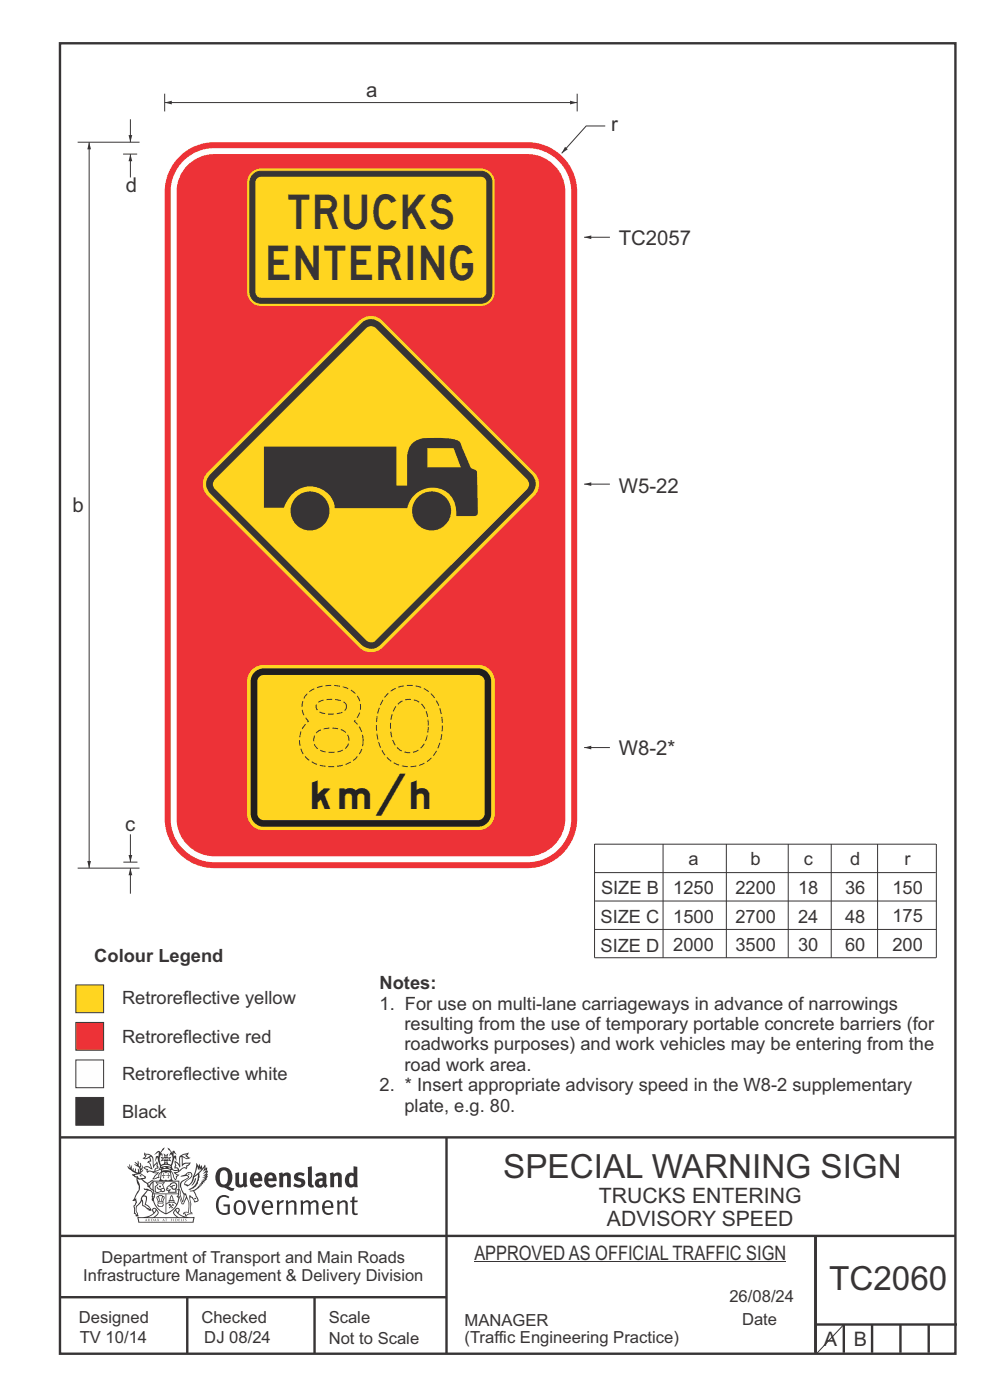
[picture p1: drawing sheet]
<svg xmlns="http://www.w3.org/2000/svg" width="210mm" height="297mm" viewBox="0 0 210 297" stroke-linecap="round" stroke-linejoin="round" font-family="sans-serif">
<g fill="none" stroke="#373435" stroke-width=".51">
<path d="M12.7 9.2h190v278h-190zM12.7 241.3h190M94.7 241.4v45.8M12.7 275.2h82M12.7 262.2h190.1M39.7 275.2v12M66.7 275.2v12M173 262.1v24.9M173 281h30M179 281v6M185 281v6M191 281v6"/>
<path d="M197 281v6"/>
</g>
<g fill="#373435">
<path d="M47 248.4a2.55 2.55 0 0 0 0 2.7l.3 .2a.81 .81 0 0 0 1-1v-.5a1.04 1.04 0 0 0-1.1-1.5zM46.3 248.1a1.82 1.82 0 0 1 2.1-.2 1.82 1.82 0 0 1 .9 1.8 2.29 2.29 0 0 1-.8 2l.7 .3h.5l-.2 .6a2.87 2.87 0 0 1-2-.7 2.12 2.12 0 0 1-1.7-3.1z" fill-rule="evenodd"/>
<path d="M49.9 248.9l.8-.2v2a.46 .46 0 0 0 .3 .6 .46 .46 0 0 0 .6-.3v-2.1l.7-.2v2.4l.2 .5-.5 .3-.3-.3a1.02 1.02 0 0 1-1.2 .3 1.02 1.02 0 0 1-.6-1.1z" fill-rule="evenodd"/>
<path d="M54 249.5l-.1 .5h.9a.49 .49 0 0 0-.2-.6 .49 .49 0 0 0-.6 .1zM53.4 249.1a1.34 1.34 0 0 1 1.6-.2 1.34 1.34 0 0 1 .6 1.5v.2h-1.7a.77 .77 0 0 0 .5 .8 .77 .77 0 0 0 .9-.4l.3 .5a1.59 1.59 0 0 1-2 .2 1.59 1.59 0 0 1-.5-2.1z" fill-rule="evenodd"/>
<path d="M57 249.5l-.1 .5h1a.49 .49 0 0 0-.2-.6 .49 .49 0 0 0-.7 .1zM56.4 249.1a1.34 1.34 0 0 1 1.6-.2 1.34 1.34 0 0 1 .7 1.5v.2h-1.8a.77 .77 0 0 0 .5 .8 .77 .77 0 0 0 .9-.4l.4 .5a1.59 1.59 0 0 1-2.1 .2 1.59 1.59 0 0 1-.5-2.1z" fill-rule="evenodd"/>
<path d="M59.2 248.9l.7-.2 .1 .4a.95 .95 0 0 1 1-.3 .95 .95 0 0 1 .7 .8v2.3h-.8v-2.3a.46 .46 0 0 0-.8 .1v2.2h-.8z" fill-rule="evenodd"/>
<path d="M62.6 249.1a1.75 1.75 0 0 1 2-.1l-.2 .5-.6-.2a.43 .43 0 0 0-.6 .3l.4 .3a1.04 1.04 0 0 1 1.2 1.1 1.04 1.04 0 0 1-1.4 1l-1.2-.4 .3-.6 1 .4 .4-.4a.88 .88 0 0 0-1-.5l-.4-.2-.1-.4z" fill-rule="evenodd"/>
<path d="M65.3 247.6l.8-.2 .1 3.8 .3 .2 .1 .4a.88 .88 0 0 1-1 0 .88 .88 0 0 1-.3-1z" fill-rule="evenodd"/>
<path d="M67.8 250.6a.43 .43 0 0 0-.1 .7 .43 .43 0 0 0 .7-.1v-.7zM66.8 249.1a1.7 1.7 0 0 1 2.4 .1v1.9l.3 .4-.4 .5-.5-.4a1.03 1.03 0 0 1-1.7-.1 1.03 1.03 0 0 1 .8-1.5h.7v-.4a.8 .8 0 0 0-1.2 .1z" fill-rule="evenodd"/>
<path d="M70 248.9l.7-.2 .1 .4a.95 .95 0 0 1 1-.3 .95 .95 0 0 1 .7 .8v2.3h-.8v-2.3a.46 .46 0 0 0-.8 .1v2.2h-.8z" fill-rule="evenodd"/>
<path d="M74.3 249.5a1.48 1.48 0 0 0 0 1.7h.5l.2-.1v-1.5l-.3-.2zM75 247.4l.8 .1 .1 4.4h-.7l-.1-.2a1.26 1.26 0 0 1-1.4 0 1.26 1.26 0 0 1-.5-1.3 1.29 1.29 0 0 1 .4-1.4 1.29 1.29 0 0 1 1.4-.1z" fill-rule="evenodd"/>
<path d="M46.4 253.9a1.72 1.72 0 0 1 2.3 0l-.3 .3a1.24 1.24 0 0 0-1.4-.2 1.24 1.24 0 0 0-.6 1.4 1.49 1.49 0 0 0 1.2 1.9l.7-.1v-1.3h-.8l-.1-.4h1.3v1.9a1.93 1.93 0 0 1-2.2 0 1.93 1.93 0 0 1-.7-2.2l.2-.8z" fill-rule="evenodd"/>
<path d="M50.4 255.1a1.65 1.65 0 0 0 .2 2.2 .99 .99 0 0 0 1-1.4 .78 .78 0 0 0-.4-.8 .78 .78 0 0 0-.8 0zM50 254.9a1.33 1.33 0 0 1 1.6-.1 1.33 1.33 0 0 1 .5 1.4 1.31 1.31 0 0 1-1.3 1.6 1.31 1.31 0 0 1-1.2-1.6v-.6z" fill-rule="evenodd"/>
<path d="M52.5 254.7l.4-.1 .9 2.6 .8-2.5h.5l-1.1 3h-.5z" fill-rule="evenodd"/>
<path d="M56.3 255.2l-.2 .7h1.3a.7 .7 0 0 0-.3-.8 .7 .7 0 0 0-.8 .1zM55.9 255a1.22 1.22 0 0 1 1.5-.2 1.22 1.22 0 0 1 .5 1.5h-1.8a.93 .93 0 0 0 .5 1 .93 .93 0 0 0 1.1-.2l.2 .3a1.43 1.43 0 0 1-1.8 .1 1.43 1.43 0 0 1-.6-1.7z" fill-rule="evenodd"/>
<path d="M58.7 254.7l.4-.1 .1 .5 .4-.4 .6-.1-.2 .5a.66 .66 0 0 0-.8 .7v1.9h-.4z" fill-rule="evenodd"/>
<path d="M60.6 254.7l.4-.1 .1 .5a.94 .94 0 0 1 1-.5 .94 .94 0 0 1 .8 .8v2.3h-.5l-.1-2.5a.81 .81 0 0 0-1.2 .3v2.2h-.4z" fill-rule="evenodd"/>
<path d="M63.7 254.7l.5-.1 .1 .5 .4-.3a.78 .78 0 0 1 1.1 .3 .9 .9 0 0 1 1-.5 .9 .9 0 0 1 .8 .8v2.3h-.5l-.1-2.5a.67 .67 0 0 0-1.1 .3v2.2h-.5v-2.4l-.4-.3-.7 .4v2.3h-.5z" fill-rule="evenodd"/>
<path d="M69 255.2l-.1 .7h1.3a.7 .7 0 0 0-.3-.8 .7 .7 0 0 0-.9 .1zM68.7 255a1.22 1.22 0 0 1 1.5-.2 1.22 1.22 0 0 1 .5 1.5h-1.8a.93 .93 0 0 0 .4 1 .93 .93 0 0 0 1.2-.2l.1 .3a1.44 1.44 0 0 1-1.7 .1 1.44 1.44 0 0 1-.6-1.7z" fill-rule="evenodd"/>
<path d="M71.4 254.7l.5-.1 .1 .5a.94 .94 0 0 1 1-.5 .94 .94 0 0 1 .8 .8v2.3h-.5l-.1-2.5a.81 .81 0 0 0-1.2 .3v2.2h-.4z" fill-rule="evenodd"/>
<path d="M74.7 253.9l.5-.1v.9h.7l-.1 .3h-.6v2.2l.1 .2h.5l.1 .3a.75 .75 0 0 1-1.2-.6v-2.1h-.4v-.3h.4z" fill-rule="evenodd"/>
<path d="M30.8 244.9l1.1 .3-.9 .5h-.4l.6-.5zM31.8 245.4h.2a2.44 2.44 0 0 1 .4 1.9l.1 .5 .7-1-.1 .6 .3 .3a.57 .57 0 0 0-.6 .7l-1-.1-.5 .2 .2-.5-.8-.3 .7-.1 .9 .5 .1-.1-.6-1.3-.2-.2h.5zM30.7 244.4l-.1 .5 .2 .4-.6 .4a1.04 1.04 0 0 0 1.4-.1l.2 .6-.3 .1-.2 .4a.94 .94 0 0 1 .8 1.1l-.2-.1a1.16 1.16 0 0 0-1.5-.1l.3 .4 .4 .2 .1 .5 .2 .1 .1-.2a.94 .94 0 0 1 1.1 .2l.8 .1-1.2 1.2a1.13 1.13 0 0 0 1.2-.2l.4-.1-.1-.4 .5-.8a.83 .83 0 0 0-.6 1.1l-.3-.1-.7 .4 1.1-1.4-.5 .1-.5-.1 1.3-.5-.1-.1-.9 .4v-.3l.2-.2 .3 .1 .1-.3-.2-.4v-.6l-.1-.4-.7 1v-.7a1.42 1.42 0 0 0-1.6-1.8z" fill-rule="evenodd"/>
<path d="M38.5 245.2l.5-.2 .7-.1-.6 .3 .8 .5h-.3zM38.3 245.5l.2-.1 .1 2a1.69 1.69 0 0 1 1.6-.6l-.8 .5 .1 .5a1.1 1.1 0 0 0-1.5 .6l-.1-.5-.2-.2h-.5l.3-.4-.3-.7a1.42 1.42 0 0 1 .8 1.1l.2-.1zM37.1 246.2l.1 1-.2 .3 .1 .4h.5l.1 .2a.96 .96 0 0 1-1.1-.1l-.1 .1a1.06 1.06 0 0 0 1.3 .2v.1a.72 .72 0 0 1-1 .2l.3 .5 .6 .2-.4 .2-.1 .6-.2-.3-.4-1.1-.4-.4 .4 .9a1.54 1.54 0 0 0 .7 1.2l.2-.3a.58 .58 0 0 1 .4-.8l.2-.1h-.3l-.5-.3 .9-.5a.93 .93 0 0 1 1.2-.5v.2l.2-.2 .1-.5a.99 .99 0 0 0 .7-.8l-1.3 .1-.3 .2-.1-1.4 .9 .4 .9-.3h-.4l-.5-.4 .4-.7-.6 .2a1.46 1.46 0 0 0-1.4 2.1v.4l-.2-.4z" fill-rule="evenodd"/>
<path d="M35.6 248.9l.2 .1-.1 .3 .4 .1h-.4v.6l-.1-.6h-.3l.3-.1z" fill-rule="evenodd"/>
<path d="M34.6 248.9l.2 .1v.3l.3 .1h-.3l-.1 .6v-.6h-.4l.4-.1z" fill-rule="evenodd"/>
<path d="M34.3 248.8a.57 .57 0 0 1 .9 .2 .57 .57 0 0 1 .9-.2l.2 1.4h-.2a.57 .57 0 0 1-.9 0 .69 .69 0 0 1-1.1 0zM34.2 248.1l-.3 2.1-.2 .4h3l-.2-.4-.3-2.1h-.2v.2l-.8-.1-.8 .1v-.2z" fill-rule="evenodd"/>
<path d="M34.2 252.4a.3 .3 0 0 0 .6 0 .3 .3 0 0 0-.6 0zM33.3 250.9l.3 .3-.3 .4a.79 .79 0 0 0 0 1.3l.8-.2-.1-.3a.55 .55 0 0 1-.7-.6l.1-.1 .2 .3 .3 .2 .8-.2-.4-.7 .4-.4-.7 .2zM33 250.7l1.1 .2 .9-.2-.4 .6 .4 1.2a.56 .56 0 0 1-.8 .3l-.2 .1a.73 .73 0 0 1-.9 .1 .73 .73 0 0 1-.3-1v-.4l.6-.4z" fill-rule="evenodd"/>
<path d="M35.6 251.8l.7-.4a.58 .58 0 0 1 1-.1 .58 .58 0 0 1-.4 .9l-.3-.3a.43 .43 0 0 1 .6-.4 .57 .57 0 0 0-.8 .2l-.2-.1-.3 .1 .4 .2a.55 .55 0 0 0 .9 .4v.5h-1.3l.3-.4-.1-.1-.6 .1 .2-.3-.2-.1zM35.4 251.8l-.1 .2a.39 .39 0 0 0 .2 .6h.3l-.2 .4h1.9l-.1-.8a.86 .86 0 0 0-.1-1.3 .86 .86 0 0 0-1.3 .4z" fill-rule="evenodd"/>
<path d="M36 254.8h.8v.2h-.8zM36.4 253.8l.2 .8h-.4zM36.4 253.5l-.3 .5-.1 .6h-.2v.4l-.7 .4 .2 .1a1.48 1.48 0 0 1 2.1 .2l.2-.1-.6-.5v-.5h-.2l-.1-.6z" fill-rule="evenodd"/>
<path d="M35.8 255.4l.4 .1 .1 .3 .3-.2-.2-.2a.38 .38 0 0 1 .5 .5l-.2-.2-.3 .2 .3 .2-.3 .3-.1-.4-.4 .4-.1-.2 .4-.3-.1-.1-.2 .1z" fill-rule="evenodd"/>
<path d="M34.5 254h.2v.2l-.2 .6h-.2zM33.6 255.3h.9v.2a.55 .55 0 0 1-.8 .4v-.2l-.2-.1zM33.4 254h.2l.2 .8h-.2zM33.6 255l.8-.1 .1 .2h-.8zM33.8 253.7h.5l-.2 1.1h-.1zM33.3 253.8l-.1 .3 .3 1.1a.48 .48 0 0 0-.1 .6 .48 .48 0 0 0 .5 .2h.5a.49 .49 0 0 0 .2-.8l.3-1.1-.1-.3a1.42 1.42 0 0 0-1.5 0z" fill-rule="evenodd"/>
<path d="M33.7 251.5l.4 .1 .1 .3h-.3z" fill-rule="evenodd"/>
<path d="M41.3 250.1l.3-.2-.2 .8-.6 .8h-.2l.5-.7z" fill-rule="evenodd"/>
<path d="M39.7 249l.3-.2 .5 .2a.88 .88 0 0 1-.6 1.1 1.22 1.22 0 0 0-.8 1.3l.5 .2a.72 .72 0 0 0 .9-.4l.5-.8 .2-.6 .8-.6v.2a2.85 2.85 0 0 1-2 2.9l.1 .1a2.13 2.13 0 0 0 1.9-1.5v-.3a2.01 2.01 0 0 0 .3-1.7l1.1-1.3-.4 1 .7-.5-.7 1 .8-.4-.8 .8 .7-.2-.9 .6 .8-.1-.8 .4h.7l-.8 .3 .3 .2h-.4l.2 .3h-.4l.2 .3h-.4l.1 .2h-.1a2.16 2.16 0 0 1-2 1.1l.1 .2 .4-.1a.76 .76 0 0 1 .7 .8l.5 1.2-.6 .2a1.45 1.45 0 0 0-1.1-1.3l.2 1.8-.1 1.8 .4 .3a1.07 1.07 0 0 0-1.2 .4v-.3l-.5-.2a.87 .87 0 0 1 1.1-.1v-.7a4.4 4.4 0 0 0-.6-3.1l-.1-.3h-.2a2.16 2.16 0 0 1-.7-2.2l.3-.4 1.2-.7a.55 .55 0 0 0-.4-.8zM37.8 252.4a.76 .76 0 0 1 .3 1.1l.6 1.6 .4-1.7 .2 .1a.61 .61 0 0 1-.1 .9l-.3 .8-.2 .1-.7-1.6-.3 .1a1.18 1.18 0 0 0 .1-1.4zM41.8 247.5l.2 .7 .3-.5v.6l.4-.5a1.9 1.9 0 0 1-1.2 1.4l-.3 .3zM38.2 249.6l1.4-.2 .2 .2v.3l-.5 .2a1.26 1.26 0 0 0-.9 1.9l.2 .7a1.84 1.84 0 0 1 .1 2.1l-.4-1.4a.96 .96 0 0 0-.4-1.2l-.4 .2a.78 .78 0 0 1 0 1.3l.1 .3h.4l.4 1.1a.38 .38 0 0 0 .2 .4 .38 .38 0 0 0 .4-.1l.6-1.2a2.94 2.94 0 0 1 .4 2.5l-.1 .4h-.8l-.3 .4v.2l.4-.1 .1 .4 .2 .1a1.02 1.02 0 0 1 1.3-.5v-.4l-.3-.1 .1-1.8-.3-1.3h.1a1.14 1.14 0 0 1 .8 1 .63 .63 0 0 0 .8-.2 .63 .63 0 0 0-.2-.9l-.6-1.2 .9-.6 .2-.4h.3l-.1-.2h.4l-.1-.3h.3l-.1-.3 .5-.1-.2-.2 .6-.4v-.2h-.2l.4-.5h-.3l.3-.5-.4 .1 .4-.5v-.3l-.3 .2 .2-.7-.1-.2-.4 .3v-.8l-.6 .8-.2-.8-.2 .5-.3-.7-.1 .6-.5-.8-.1 1.4-.6 1.8a1.81 1.81 0 0 1-1 1.5l-.6-.2a1.75 1.75 0 0 1 1.1-1.2 .75 .75 0 0 0 .1-1.3 .75 .75 0 0 0-1.2 .4z" fill-rule="evenodd"/>
<path d="M41.2 254.1h.3l.2 .2-.4 .1z" fill-rule="evenodd"/>
<path d="M29.4 258.4h11.6l-.1 .8h-11.4zM31.3 258.2l.5-.1a2.48 2.48 0 0 0 1.4-1.3l.3 .5-.5 .6-.5 .3zM32.5 256.6l.3-.2 .2 .1-.3 .7zM37.2 256.8a2.65 2.65 0 0 0 1.8 1.4h-1.1l-.5-.3-.5-.6zM37.4 256.5l.2-.1 .3 .2-.3 .6zM29.2 258.2l.1 1.2h11.8l.2-1.1-.2-.1a4.1 4.1 0 0 1-3.3-.9l.3-.4-.1-.6a1.06 1.06 0 0 0-1.3 1l.2 .4 .6 .5h-4.7l.3-.1a.84 .84 0 0 0 .6-.8 .84 .84 0 0 0-.5-.8l-.3-.2h-.5l-.1 .6 .3 .4a4.2 4.2 0 0 1-3.4 .9z" fill-rule="evenodd"/>
<path d="M31 258.7l.1 .2h-.2zM31 258.5l-.3 .6 .4-.2 .2 .2z" fill-rule="evenodd"/>
<path d="M31.3 258.6h.3v.4a.25 .25 0 0 0 .2-.1 .25 .25 0 0 0-.1-.3h.1a.29 .29 0 0 1 0 .4 .29 .29 0 0 1-.4 0 .29 .29 0 0 1 0-.4z" fill-rule="evenodd"/>
<path d="M32.2 258.6a.22 .22 0 0 1 .3 .2 .22 .22 0 0 1-.3 .2zM32 258.6l.1 .4a.33 .33 0 0 0 .4 0 .33 .33 0 0 0 0-.4 .33 .33 0 0 0-.5 0z" fill-rule="evenodd"/>
<path d="M32.9 258.7l.1 .2h-.2zM32.9 258.5l-.2 .6 .3-.2 .2 .2z" fill-rule="evenodd"/>
<path d="M33.3 258.6h.2l.1 .1 .2-.1-.2 .2 .2 .3-.3-.3-.1 .3h-.1l.2-.3z" fill-rule="evenodd"/>
<path d="M34.7 258.7l.1 .2h-.2zM34.7 258.5l-.3 .6 .4-.2 .2 .2z" fill-rule="evenodd"/>
<path d="M35 258.5h.5l-.2 .1v.5h-.2l.1-.5z" fill-rule="evenodd"/>
<path d="M36.2 258.6l.3-.1-.1 .1v.2h.1h-.1v.3h-.2z" fill-rule="evenodd"/>
<path d="M36.7 258.6h.2v.5h-.2z" fill-rule="evenodd"/>
<path d="M37.3 258.6a.22 .22 0 0 1 .3 .2 .22 .22 0 0 1-.3 .2zM37.1 258.6v.4a.33 .33 0 0 0 .5 0 .33 .33 0 0 0 0-.4 .33 .33 0 0 0-.5 0z" fill-rule="evenodd"/>
<path d="M37.8 258.6l.4-.1-.2 .1v.2h.1h-.1v.2l.2 .1h-.4z" fill-rule="evenodd"/>
<path d="M38.4 258.6h.2l-.1 .4 .2 .1h-.3z" fill-rule="evenodd"/>
<path d="M38.9 258.6h.2v.5h-.2z" fill-rule="evenodd"/>
<path d="M39.3 258.6h.2h-.1l.2 .3-.2 .2-.1-.1v-.1l.2 .1z" fill-rule="evenodd"/>
<path d="M34.2 247.4a1.51 1.51 0 0 1 2 .2 2.67 2.67 0 0 0-2.1 0zM35.7 247.6l.4 .1 .1 .3-.4-.1zM34.6 247.6h.5l.1 .2h-.4zM34 247.8l.3 .2h-.3zM34.9 246.9l.3-.2 .3 .2zM34.9 245.6l.2 .1v.3h-.2zM35 245.1l.2 .2 .2-.2-.1 .3h-.2zM35.1 246.3h.2l.1 .4-.2-.2-.2 .2zM35.3 245.7l.2-.1v.4h-.2zM34.4 245.7h.3l.1 .3-.4 .1 .2-.2zM35.7 245.7h.3l-.2 .2 .2 .2-.4-.1zM32.7 244.9l1-.5-.1 1-.2-.2-.3 .2-.3 1.1 .5-1 .3 .9a1.84 1.84 0 0 1 .2 1.7l.4 .1a2.48 2.48 0 0 1 2.2 0l.2-.2-.2-.7 .7-1.8 .4 .7-.2-1-.2-.1-.2 .3v-.9l.6 .4-.6-.8-.3 .1-.1 .4-.5-.9-.5-.3 .2 .5 .6 .5-.5 .8 .4-.4a2.06 2.06 0 0 1 0 2.3l-.5-.2-.2-.6 .1-.1 .8 .2-.4-.5 .4-.5-.7 .2-.2-.2 .2-.7-.5 .4-.5-.4 .2 .7-.2 .2-.7-.2 .4 .5-.4 .5 .8-.2 .1 .1-.2 .6-.5 .2a2.02 2.02 0 0 1 0-2.2l.3 .5-.1-.7-.3-.1 .8-1.2-.4 .3-.5 .8-.2-.3a.8 .8 0 0 0-.8 .5z" fill-rule="evenodd"/>
<path d="M29.2 250.1l.3 .1a.61 .61 0 0 1 .8 .4l.3 .2a.8 .8 0 0 1 .6 1l.4 .1 .5 .5a1 1 0 0 1 .5 1.1l-.1 .7v-.5h-.1a.96 .96 0 0 0-.8-1.3l-.2-.2h-.7l-.1-.1-.1 .1 .1 .3h.6l-1.2 1.3-.2 1-.4 .6a1.33 1.33 0 0 0-.5 1.8l.2 .5a1.26 1.26 0 0 1-.5-1.5l-.1-.3a1.56 1.56 0 0 0 .4-1.7l-.3 .2 .2-.5a3.2 3.2 0 0 0 .7-3zM30.4 253.9h.4a2.06 2.06 0 0 1-.1 1.6l.7 .5 .4 .4-.6-.1-.8-.6-.1-.9a.51 .51 0 0 1 .1-.9zM28.6 249.3a1.52 1.52 0 0 1 2.1 .5l-1.1 .2-.2-.1-.1-.4h-.5zM27.5 247v.8l-.3-.4h-.1a3.1 3.1 0 0 0 1.9 1.6l-1 .1 .5 .6 .5 .1 .1 1.1a1.84 1.84 0 0 1-.3 2.5l-.4 .9-.3 .4 .2 .1 .4-.1 .1 .4-.2 .5-.3 .2 .1 1.7h.2l.3 .5 .1 .1 .4-.1-.1-.5a1.3 1.3 0 0 1-.1-1.7l.9-1 .1 1.1 .6 .2 .5 .5 .1-.1 .2 .3h.5a1.85 1.85 0 0 0-1.2-1.4l.1-.3a1.39 1.39 0 0 0 0-1.4l-.5-.1 .5-.5a.66 .66 0 0 1 .9-.4 .66 .66 0 0 1 .3 .9l-.1 .4 .2-.1v.2l-.1 .3 .2 .5 .1-.3a2.24 2.24 0 0 0 .1-2.2 .73 .73 0 0 1-.7-.7 .73 .73 0 0 1 .6-.7v-.2a.94 .94 0 0 0-.9 .8 .48 .48 0 0 1-.1-.6 .48 .48 0 0 1 .5-.2l.5-.3a.51 .51 0 0 0-.8 .2l-.5 .2-1-.8h.6l.2-.5-1.2-.7 .5-.5v-.3l-.5 .4 .1-.2a.69 .69 0 0 0 .2-1v.4l-.2 .3v-1.1l-.3-.2 .1 .6-.1 .2-.4-1.3v.7l-.6-.4 .5 .7-.6-.2 .3 .3a1 1 0 0 1 .7 1.4l-.2-.8v.9l-.5-.2v-.8l-.2 .7-.2-.1-.1-.6-.2 .4-.2-.2 .1-.7-.2 .5z" fill-rule="evenodd"/>
<path d="M29.6 249.4l.2-.1 .3 .2z" fill-rule="evenodd"/>
<path d="M32.4 250.5h5.6v2l-.2-.1v-1.7h-5.2v2.5h5.2v-.8l.1 .2-.1 1.1v-.3h-2.5v4a4.1 4.1 0 0 0 2.6-3.6l.1-.1a4 4 0 0 1-2.8 3.9 4.2 4.2 0 0 1-2.8-4.7l.1 1.2 .1-.1a3.8 3.8 0 0 0 2.5 3.4v-4h-2.5l-.2-.9z" fill-rule="evenodd"/>
<circle cx="40" cy="249.1" r=".17"/>
</g>
<path d="M16.1 216.9h5.9v5.9h-5.9z" fill-rule="evenodd" fill="#ed3237" stroke="#373435" stroke-width=".21"/>
<path d="M16.1 224.9h5.9v5.9h-5.9z" fill-rule="evenodd" fill="#fefefe" stroke="#373435" stroke-width=".21"/>
<path d="M16.1 232.8h5.9v5.9h-5.9z" fill-rule="evenodd" fill="#373435" stroke="#373435" stroke-width=".21"/>
<path d="M16.1 208.9h5.9v5.9h-5.9z" fill-rule="evenodd" fill="#ffd520" stroke="#373435" stroke-width=".21"/>
<g fill="none" stroke="#373435" stroke-width=".21">
<path d="M128.4 26.7h-4.1l-5.2 5.8M126.1 179.1v24.1h72.5M126.1 179.1h72.4M140.6 179.1v24.1M154.1 179.1v24.1M167.2 179.1v24.1M176.3 179.1v24.1M186.2 179.1v24.1M198.6 179.1v24.1M126.1 197.2h72.5M126.1 185.1h72.4M126.2 191.1h72.4"/>
<path d="M100.6 267.7h66.2M178.9 281.1l-5.6 6"/>
</g>
<path d="M119.9 31.1l.5 .6-1.3 .8z" fill="#373435"/>
<path d="M122.4 19.9v3.7M34.9 21.8h87.5" fill="none" stroke="#373435" stroke-width=".21"/>
<g fill="#373435">
<path d="M34.9 21.8l1.5-.4v.8z"/>
<path d="M120.9 21.4l1.5 .4-1.5 .4z"/>
</g>
<path d="M37.6 33.7a10.5 10.5 0 0 1 7.8-3.5h66.5a10.5 10.5 0 0 1 10.5 10.5v133a10.5 10.5 0 0 1-10.5 10.5h-66.5a10.5 10.5 0 0 1-10.5-10.5v-133a10.5 10.5 0 0 1 2.7-7z" fill-rule="evenodd" fill="#ed3237"/>
<path d="M39.3 33.8a9.2 9.2 0 0 1 6.1-2.4h66.5a9.3 9.3 0 0 1 9.3 9.3v133a9.3 9.3 0 0 1-9.3 9.2h-66.5a9.3 9.3 0 0 1-9.2-9.2v-133a9.2 9.2 0 0 1 3.1-6.9z" fill-rule="evenodd" fill="#fefefe"/>
<path d="M39.8 35a8 8 0 0 1 5.6-2.3h66.5a8 8 0 0 1 8 8v133a8 8 0 0 1-8 7.9h-66.5a8 8 0 0 1-7.9-7.9v-133a8 8 0 0 1 2.3-5.7z" fill-rule="evenodd" fill="#ed3237"/>
<path d="M123.9 102.7h5.5" fill="none" stroke="#373435" stroke-width=".21"/>
<path d="M123.9 102.7l1.5-.4v.8z" fill="#373435"/>
<path d="M123.9 158.6h5.5" fill="none" stroke="#373435" stroke-width=".21"/>
<path d="M123.9 158.6l1.5-.4v.8z" fill="#373435"/>
<path d="M123.9 50.3h5.5" fill="none" stroke="#373435" stroke-width=".21"/>
<path d="M123.9 50.3l1.5-.4v.8z" fill="#373435"/>
<path d="M34.9 19.9v3.7M18.9 30.2v154" fill="none" stroke="#373435" stroke-width=".21"/>
<g fill="#373435">
<path d="M18.9 30.2l.4 1.5h-.8z"/>
<path d="M18.5 182.7h.8l-.4 1.5z"/>
</g>
<path d="M16.5 30.2h13.1M26.1 32.7h3M27.7 32.7v5M16.5 184.2h13.1M26.2 182.9h3" fill="none" stroke="#373435" stroke-width=".21"/>
<path d="M27.7 32.7l.4 1.5h-.8z" fill="#373435"/>
<path d="M27.7 184.2v5.4" fill="none" stroke="#373435" stroke-width=".21"/>
<path d="M27.7 184.2l.4 1.5h-.8z" fill="#373435"/>
<path d="M27.7 25.3v4.9" fill="none" stroke="#373435" stroke-width=".21"/>
<path d="M27.3 28.7h.8l-.4 1.5z" fill="#373435"/>
<path d="M27.7 177v5.9" fill="none" stroke="#373435" stroke-width=".21"/>
<path d="M27.3 181.4h.8l-.4 1.5z" fill="#373435"/>
<path d="M44 100.2l32.2-32.1a3.5 3.5 0 0 1 5 0l32.1 32.1a3.5 3.5 0 0 1 0 5l-32.1 32.2a3.5 3.5 0 0 1-5 0l-32.2-32.2a3.5 3.5 0 0 1 0-5z" fill-rule="evenodd" fill="#ffd520"/>
<path d="M76.7 68.5a2.83 2.83 0 0 1 4 0l32.1 32.2a2.82 2.82 0 0 1 0 4l-32.1 32.1a2.83 2.83 0 0 1-4 0l-32.2-32.1a2.79 2.79 0 0 1 0-4z" fill-rule="evenodd" fill="#373435"/>
<path d="M77.8 69.5a1.45 1.45 0 0 1 1.8 0l32.2 32.2a1.46 1.46 0 0 1 0 2.1l-32.2 32.1-.9 .4-.9-.4-32.2-32.1a1.43 1.43 0 0 1 0-2.1z" fill-rule="evenodd" fill="#ffd520"/>
<path d="M90.6 95.1v4h7.1l-1.5-4zM56 94.8v12.9h4.2a6 6 0 0 1 6.5-4.4 5.1 5.1 0 0 1 4.3 4.5h15.4a5.4 5.4 0 0 1 4.1-4.2 5.4 5.4 0 0 1 5.5 2.2l.5 1 .2 1.2 .1 1.5h3.8a.7 .7 0 0 0 .8-.8l-.2-8.6a1.14 1.14 0 0 0-1-.7l-.4-.1-1.7-4.1a2.23 2.23 0 0 0-2-2.1l-4.3-.2a5.5 5.5 0 0 0-4.3 1.1 4.6 4.6 0 0 0-1.1 3.5v5.5h-2.3v-8.2zM61.6 108.4a4.2 4.2 0 0 1 8.3 0 4.2 4.2 0 0 1-8.3 0zM87.4 108.4a4.1 4.1 0 0 1 8.3 0 4.1 4.1 0 0 1-8.3 0z" fill-rule="evenodd" fill="#373435"/>
<path d="M53.1 36.8a2.92 2.92 0 0 1 2.3-1.1h46.6a2.92 2.92 0 0 1 2.9 3v23.3a2.93 2.93 0 0 1-2.9 2.9h-46.6a2.92 2.92 0 0 1-3-2.9v-23.3l.1-.7z" fill-rule="evenodd" fill="#ffd520"/>
<path d="M53.9 36.8l.9-.4 .6-.1h46.6a2.34 2.34 0 0 1 2.4 2.4v23.3a2.34 2.34 0 0 1-2.4 2.3h-46.6a2.34 2.34 0 0 1-2.4-2.3v-23.3a2.33 2.33 0 0 1 .9-1.9z" fill-rule="evenodd" fill="#373435" stroke="#373435" stroke-width=".21"/>
<path d="M54.7 37.7l.7-.2h46.6a1.17 1.17 0 0 1 1.2 1.2v23.3a1.17 1.17 0 0 1-1.2 1.2h-46.6a1.17 1.17 0 0 1-1.2-1.2v-23.3v-.4z" fill-rule="evenodd" fill="#ffd520"/>
<path d="M53.5 142.1a3.5 3.5 0 0 1 2.4-1h45.5a3.5 3.5 0 0 1 3.5 3.5v28a3.5 3.5 0 0 1-3.5 3.5h-45.5a3.5 3.5 0 0 1-3.5-3.5v-28a3.5 3.5 0 0 1 1.1-2.5z" fill="#ffe326"/>
<path d="M53.5 142.1a3.5 3.5 0 0 1 2.4-1h45.5a3.5 3.5 0 0 1 3.5 3.5v28a3.5 3.5 0 0 1-3.5 3.5h-45.5a3.5 3.5 0 0 1-3.5-3.5v-28a3.5 3.5 0 0 1 1.1-2.5z" fill-rule="evenodd" fill="#ffd520"/>
<path d="M53.8 142.8a2.8 2.8 0 0 1 2.2-1h45.4a2.8 2.8 0 0 1 2.8 2.8v28a2.8 2.8 0 0 1-2.8 2.8h-45.4a2.8 2.8 0 0 1-2.8-2.8v-28v-.7z" fill="#201e1e"/>
<path d="M54.8 143.8l.7-.5 .5-.1h45.4a1.4 1.4 0 0 1 1.4 1.4v28a1.4 1.4 0 0 1-1.4 1.4h-45.4a1.4 1.4 0 0 1-1.4-1.4v-28z" fill-rule="evenodd" fill="#ffd520"/>
<text font-size="23.2" fill="#373435" x="62.4" y="162.4">80</text>
<text font-size="8.3" fill="#242222" x="65" y="171.5">km/h</text>
<g font-size="7.3" fill="#373435">
<text x="61.2" y="48.5">TRUCKS</text>
<text x="57" y="59.4">ENTERING</text>
</g>
<g font-size="7.1" fill="#373435">
<text x="106.7" y="250">SPECIAL WARNING SIGN</text>
<text x="175.9" y="273.7">TC2060</text>
</g>
<g font-size="4.5" fill="#373435">
<text x="127" y="255.1">TRUCKS ENTERING</text>
<text x="128.7" y="260.2">ADVISORY SPEED</text>
</g>
<g font-size="4.3" fill="#373435">
<text x="77.7" y="20.6">a</text>
<text x="129.6" y="27.8">r</text>
<text x="26.7" y="40.8">d</text>
<text x="131.2" y="51.9">TC2057</text>
<text x="131.3" y="104.5">W5-22</text>
<text x="15.3" y="108.7">b</text>
<text x="131.3" y="160.1">W8-2*</text>
<text x="26.5" y="176.4">c</text>
</g>
<g font-size="4.2" fill="#373435">
<text x="100.6" y="267.2">APPROVED AS OFFICIAL TRAFFIC SIGN</text>
<text x="174.7" y="285.6">A</text>
<text x="181.1" y="285.6">B</text>
</g>
<g font-size="3.9" fill="#373435">
<text x="146" y="183.6">a</text>
<text x="159.2" y="183.6">b</text>
<text x="170.5" y="183.6">c</text>
<text x="180.3" y="183.6">d</text>
<text x="191.9" y="183.5">r</text>
<text x="127.5" y="189.7">SIZE B</text>
<text x="142.8" y="189.6">1250</text>
<text x="156" y="189.6">2200</text>
<text x="169.3" y="189.6">18</text>
<text x="179.3" y="189.6">36</text>
<text x="189.3" y="189.6">150</text>
<text x="127.4" y="195.8">SIZE C</text>
<text x="142.8" y="195.7">1500</text>
<text x="156" y="195.7">2700</text>
<text x="169.3" y="195.7">24</text>
<text x="179.3" y="195.7">48</text>
<text x="189.3" y="195.6">175</text>
<text x="127.4" y="201.9">SIZE D</text>
<text x="142.8" y="201.8">2000</text>
<text x="156" y="201.8">3500</text>
<text x="169.3" y="201.8">30</text>
<text x="179.3" y="201.8">60</text>
<text x="189.3" y="201.7">200</text>
<text x="20" y="204.2">Colour Legend</text>
<text x="80.5" y="209.8">Notes:</text>
<text x="25.9" y="212.9">Retroreflective yellow</text>
<text x="80.5" y="214.2">1. For use on multi-lane carriageways in advance of narrowings</text>
<text x="25.9" y="221.2">Retroreflective red</text>
<text x="85.8" y="218.5">resulting from the use of temporary portable concrete barriers (for</text>
<text x="85.8" y="222.9">roadworks purposes) and work vehicles may be entering from the</text>
<text x="85.8" y="227.2">road work area.</text>
<text x="25.9" y="229.2">Retroreflective white</text>
<text x="80.5" y="231.5">2. * Insert appropriate advisory speed in the W8-2 supplementary</text>
<text x="25.9" y="237.1">Black</text>
<text x="85.8" y="235.9">plate, e.g. 80.</text>
</g>
<g font-size="3.5" fill="#373435">
<text x="21.6" y="267.9">Department of Transport and Main Roads</text>
<text x="17.7" y="271.8">Infrastructure Management &amp; Delivery Division</text>
<text x="16.7" y="280.6">Designed</text>
<text x="42.7" y="280.6">Checked</text>
<text x="69.7" y="280.6">Scale</text>
<text x="98.5" y="281.3">MANAGER</text>
<text x="154.7" y="276.1">26/08/24</text>
<text x="157.4" y="281.2">Date</text>
<text x="16.9" y="284.8">TV 10/14</text>
<text x="43.3" y="284.9">DJ 08/24</text>
<text x="69.7" y="285.2">Not to Scale</text>
<text x="98.5" y="284.8">(Traffic Engineering Practice)</text>
</g>
</svg>
